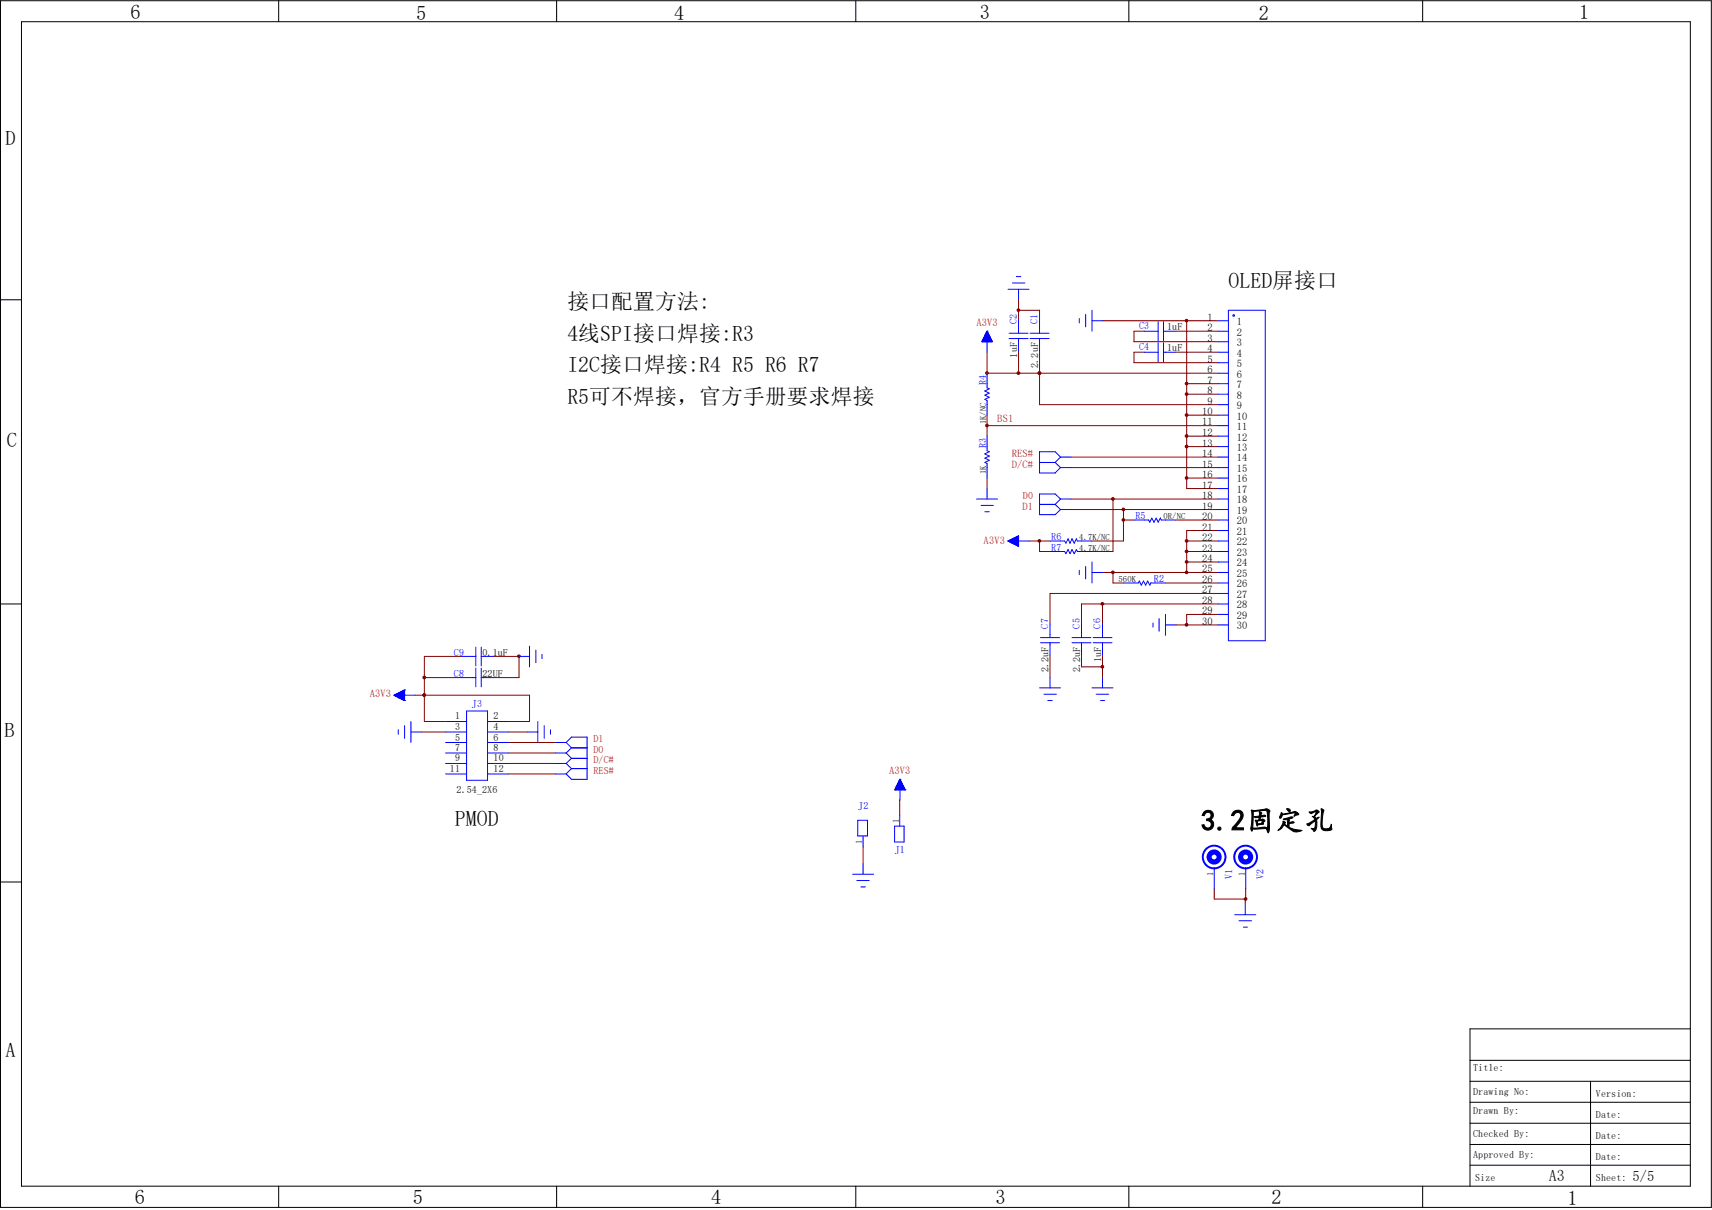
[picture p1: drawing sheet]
<svg xmlns="http://www.w3.org/2000/svg" width="297mm" height="210mm" viewBox="0 0 297 210" stroke-linecap="round" stroke-linejoin="round" font-family="sans-serif">
<g fill="none" stroke="#800000" stroke-width=".17">
<path d="M176.7 53.8h3.6v1.7M176.7 52v3.5M191.3 55.7h20M198.5 57.5h-1.8v1.8h14.6M204 57.5h7.3M205.9 55.7v29.1h5.4M171.2 64.8h.1M171.2 73.9h40.1M171.2 61.1v3.7M171.2 72.1v3.6M171.2 64.8h40.1M176.7 60.9v3.9"/>
<path d="M180.3 64.8h.1M180.3 60.9v9.3h31M185.8 79.3h25.5M198.5 61.1h-1.8v1.8h14.6M204 61.1h7.3M205.9 77.5h.1M205.9 75.7h5.4M205.9 68.4h5.4M205.9 72.1h5.4M205.9 66.6h5.4M205.9 77.5h5.4M171.2 83v1.8"/>
<path d="M178.5 93.9h3.7M180.3 93.9v1.8h1.9M185.8 81.2h25.5M185.8 86.6h25.5M185.8 88.4h25.5M191.3 99.4h20M193.1 86.6v9.1h-3.7M193.1 99.4v1.8h1.8M194.9 88.4v5.5h-5.5M194.9 90.3h1.8M204 90.3h7.3M205.9 83h5.4"/>
<path d="M205.9 97.5h5.4M205.9 95.7h5.4M205.9 93.9h5.4M211.3 92.1h-5.4v7.3M73.6 117.6h6.6M80.2 113.9h-6.6v11.3h3.7M85.6 113.9h4.4M90 113.9h.1M90 113.9v3.7h-4.4M182.2 113.7v3.9M187.6 113.7v2h3.7M191.3 104.8v3.5"/>
<path d="M191.3 113.7v3.9M202.2 101.2h9.1M204 108.5h7.3M211.3 106.6h-5.4v1.9M211.3 104.8h-23.7v3.5M211.3 103h-29.1v5.3M72 120.6h19.9v4.6h-3.7M73.1 127h4.2M73.6 120.6h.1M88.2 127h3.3M88.2 128.9h8.2M88.2 130.7h8.2"/>
<path d="M88.2 132.5h8.2M88.2 134.3h8.2M156.1 138.9v2.7M149.7 146.9v3M210.7 154.2v1.8h5.4v-1.8M216 156v.9"/>
</g>
<circle cx="216.1" cy="156" r=".23" fill="#800000"/>
<circle cx="216.1" cy="156" r=".23" fill="none" stroke="#800000" stroke-width=".17"/>
<circle cx="73.6" cy="120.6" r=".23" fill="#800000"/>
<circle cx="73.6" cy="120.6" r=".23" fill="none" stroke="#800000" stroke-width=".17"/>
<circle cx="205.8" cy="83" r=".23" fill="#800000"/>
<circle cx="205.8" cy="83" r=".23" fill="none" stroke="#800000" stroke-width=".17"/>
<circle cx="205.8" cy="97.5" r=".23" fill="#800000"/>
<circle cx="205.8" cy="97.5" r=".23" fill="none" stroke="#800000" stroke-width=".17"/>
<circle cx="205.8" cy="95.7" r=".23" fill="#800000"/>
<circle cx="205.8" cy="95.7" r=".23" fill="none" stroke="#800000" stroke-width=".17"/>
<circle cx="205.8" cy="93.9" r=".23" fill="#800000"/>
<circle cx="205.8" cy="93.9" r=".23" fill="none" stroke="#800000" stroke-width=".17"/>
<circle cx="205.8" cy="99.3" r=".23" fill="#800000"/>
<circle cx="205.8" cy="99.3" r=".23" fill="none" stroke="#800000" stroke-width=".17"/>
<circle cx="193.1" cy="99.3" r=".23" fill="#800000"/>
<circle cx="193.1" cy="99.3" r=".23" fill="none" stroke="#800000" stroke-width=".17"/>
<circle cx="205.8" cy="75.7" r=".23" fill="#800000"/>
<circle cx="205.8" cy="75.7" r=".23" fill="none" stroke="#800000" stroke-width=".17"/>
<circle cx="205.8" cy="72" r=".23" fill="#800000"/>
<circle cx="205.8" cy="72" r=".23" fill="none" stroke="#800000" stroke-width=".17"/>
<circle cx="205.8" cy="68.4" r=".23" fill="#800000"/>
<circle cx="205.8" cy="68.4" r=".23" fill="none" stroke="#800000" stroke-width=".17"/>
<circle cx="171.2" cy="73.9" r=".23" fill="#800000"/>
<circle cx="171.2" cy="73.9" r=".23" fill="none" stroke="#800000" stroke-width=".17"/>
<circle cx="176.7" cy="53.8" r=".23" fill="#800000"/>
<circle cx="176.7" cy="53.8" r=".23" fill="none" stroke="#800000" stroke-width=".17"/>
<circle cx="205.8" cy="66.6" r=".23" fill="#800000"/>
<circle cx="205.8" cy="66.6" r=".23" fill="none" stroke="#800000" stroke-width=".17"/>
<circle cx="205.8" cy="55.6" r=".23" fill="#800000"/>
<circle cx="205.8" cy="55.6" r=".23" fill="none" stroke="#800000" stroke-width=".17"/>
<circle cx="205.8" cy="108.4" r=".23" fill="#800000"/>
<circle cx="205.8" cy="108.4" r=".23" fill="none" stroke="#800000" stroke-width=".17"/>
<circle cx="171.2" cy="64.7" r=".23" fill="#800000"/>
<circle cx="171.2" cy="64.7" r=".23" fill="none" stroke="#800000" stroke-width=".17"/>
<circle cx="180.3" cy="64.7" r=".23" fill="#800000"/>
<circle cx="180.3" cy="64.7" r=".23" fill="none" stroke="#800000" stroke-width=".17"/>
<circle cx="176.7" cy="64.7" r=".23" fill="#800000"/>
<circle cx="176.7" cy="64.7" r=".23" fill="none" stroke="#800000" stroke-width=".17"/>
<circle cx="191.2" cy="104.8" r=".23" fill="#800000"/>
<circle cx="191.2" cy="104.8" r=".23" fill="none" stroke="#800000" stroke-width=".17"/>
<circle cx="191.2" cy="115.7" r=".23" fill="#800000"/>
<circle cx="191.2" cy="115.7" r=".23" fill="none" stroke="#800000" stroke-width=".17"/>
<circle cx="194.9" cy="88.4" r=".23" fill="#800000"/>
<circle cx="194.9" cy="88.4" r=".23" fill="none" stroke="#800000" stroke-width=".17"/>
<circle cx="193.1" cy="86.6" r=".23" fill="#800000"/>
<circle cx="193.1" cy="86.6" r=".23" fill="none" stroke="#800000" stroke-width=".17"/>
<circle cx="194.9" cy="90.2" r=".23" fill="#800000"/>
<circle cx="194.9" cy="90.2" r=".23" fill="none" stroke="#800000" stroke-width=".17"/>
<circle cx="180.3" cy="93.9" r=".23" fill="#800000"/>
<circle cx="180.3" cy="93.9" r=".23" fill="none" stroke="#800000" stroke-width=".17"/>
<circle cx="180.3" cy="64.7" r=".23" fill="#800000"/>
<circle cx="180.3" cy="64.7" r=".23" fill="none" stroke="#800000" stroke-width=".17"/>
<circle cx="205.8" cy="77.5" r=".23" fill="#800000"/>
<circle cx="205.8" cy="77.5" r=".23" fill="none" stroke="#800000" stroke-width=".17"/>
<circle cx="73.6" cy="120.6" r=".23" fill="#800000"/>
<circle cx="73.6" cy="120.6" r=".23" fill="none" stroke="#800000" stroke-width=".17"/>
<circle cx="73.6" cy="117.6" r=".23" fill="#800000"/>
<circle cx="73.6" cy="117.6" r=".23" fill="none" stroke="#800000" stroke-width=".17"/>
<circle cx="90" cy="113.9" r=".23" fill="#800000"/>
<circle cx="90" cy="113.9" r=".23" fill="none" stroke="#800000" stroke-width=".17"/>
<g fill="none" stroke="#00f" stroke-width=".34">
<circle cx="210.6" cy="148.7" r="1.97"/>
<circle cx="216.1" cy="148.7" r="1.97"/>
</g>
<g fill="none" stroke="#00f" stroke-width=".89">
<circle cx="210.6" cy="148.7" r=".87"/>
<circle cx="216.1" cy="148.7" r=".87"/>
</g>
<g fill="none" stroke="#00f" stroke-width=".17">
<path d="M170.3 59.3h1.8M170.3 59.2l1.8 .1M170.3 59.2v.1M170.4 59.1h1.7M170.4 59.1h1.6v.2M170.4 59.1v.2M170.5 59h1.5M170.5 58.9h1.5v.4M170.5 58.9v.4M170.6 58.8h1.4M170.6 58.8h1.3v.5M170.6 58.7h1.3"/>
<path d="M170.6 58.8v.5M170.7 58.6h1.1v.7M170.7 58.5h1v.8M170.7 58.5v.8M170.8 58.4h.9M170.8 58.3h.9v1M170.9 58.3h.7M170.9 58.2h.7v1.1M170.9 58.1v1.2M170.9 58.1h.7M170.9 58.1h.6v1.2M170.9 58v1.3"/>
<path d="M171 58h.5M171 57.9h.4v1.4M171 57.8v1.5M171.1 57.8h.3M171.1 57.7h.3v1.6M171.2 57.6h.1v1.7M171.2 57.5h.1M171.2 57.5v3.6M171.2 57.5l-.9 1.8M171.2 57.5l.9 1.8M171.3 57.6l-.1 1.7M171.4 57.7h-.3v1.6"/>
<path d="M171.8 58.6h-1.1v.7M174.9 50.2h3.6M175 57.8h3.4M175 58.8h3.4M175.6 49.1h2.2M176.3 48h.8M176.7 50.2v1.8M176.7 55.5v2.3M176.7 58.8v2.1M178.7 57.8h3.3M178.7 58.8h3.3M180.3 55.5v2.3"/>
<path d="M180.3 58.8v2.1M187.2 55.3v.7M188.3 54.6v2.1M189.4 55.7h1.9M189.4 53.8v3.7M198.5 57.5h2.4M200.9 55.8v3.3M200.9 59.5v3.3M201.8 57.5h2.2M201.8 55.8v3.3M201.8 59.5v3.3M211.3 55.7h1.8"/>
<path d="M211.3 57.5h1.8M211.3 59.3h1.8M213.1 53.8h6.4v57.4h-6.4zM171.2 64.8v2.5l.4 .2-.7 .4 .7 .3-.7 .4 .7 .4-.7 .3 .3 .2v2.6M171.2 75.7v2.5l.4 .2-.7 .4 .7 .4-.7 .3 .7 .4-.7 .4 .3 .1v2.6M184 79.3h1.8M184 79.3l-1-.9h-2.7v3.7h2.7l1-.9M184 79.3l-1 1M198.5 61.1h2.4M201.8 61.1h2.2M211.3 61.1h1.8M211.3 62.9h1.8"/>
<path d="M211.3 64.8h1.8M211.3 66.6h1.8M211.3 68.4h1.8M211.3 70.2h1.8M211.3 72.1h1.8M211.3 73.9h1.8M211.3 75.7h1.8M211.3 77.5h1.8M211.3 79.3h1.8M169.4 86.6h3.7M170.2 87.7h2.1M170.9 88.8h.7"/>
<path d="M171.2 84.8v1.8M174.9 93.9h.1M174.9 93.9h3.6M175 94h1.7M175 93.9h.1M175.1 93.8v.2h1.6M175.3 93.7v.4h1.4M175.4 94.2h1.3M175.4 93.6v.5M175.6 94.3h1.1M175.6 93.6v.6M175.7 94.4h1"/>
<path d="M175.7 93.5v.8M175.8 93.4v1M176 93.3v1.1M176 94.5h.7M176.3 93.2v1.4M176.4 93.1v1.6M176.4 94.7h.3M176.6 94.8h.1M176.6 93.1v1.6M176.7 93v1.8l-1.8-.9M176.7 93l-1.8 .9M176.7 93.2h-.4v1.4h.4"/>
<path d="M176.7 93.3h-.6v1.2h.6M176.7 93.4h-.8v1h.8M176.7 93.9h-1.7v.1M176.7 93.8h-1.5v.2M176.7 93.7h-1.4v.4M176.7 93.6h-1.2v.6M176.7 93.5h-1.1v.8M176.7 93.5h-.9v.9M176.7 93.3h-.6v1.2M176.7 93.1h-.2v1.6M176.7 93v1.8M180.3 80.3h2.7"/>
<path d="M180.3 87.5h2.7M182.2 93.9h2.5l.2 .4 .4-.8 .3 .8 .4-.8 .4 .8 .3-.8 .2 .4h2.5M182.2 95.7h2.5l.2 .4 .4-.7 .3 .7 .4-.7 .4 .7 .3-.7 .2 .3h2.5M183 80.3l1 .9M183 87.5l1 .9M184 81.2h1.8M184 86.6h1.8M184 88.4h1.8M184 86.6l-1-.9h-2.7v3.6h2.7l1-.9M184 86.6l-1 .9M187.2 99v.7M188.3 98.3v2.2"/>
<path d="M189.4 99.4h1.9M189.4 97.5v3.7M196.7 90.3h2.6l.2 .3 .3-.7 .4 .7 .4-.7 .3 .7 .4-.7 .2 .4h2.5M211.3 81.2h1.8M211.3 83h1.8M211.3 84.8h1.8M211.3 86.6h1.8M211.3 88.4h1.8M211.3 90.3h1.8M211.3 92.1h1.8M211.3 93.9h1.8M211.3 95.7h1.8"/>
<path d="M211.3 97.5h1.8M211.3 99.4h1.8M69.7 120v1.4h.5M69.8 120h.4M69.8 119.9v1.5M69.8 119.9v1.6h.4M70.1 119.8v1.7M70.1 119.8v1.8M70.2 119.8h.1M70.2 119.8v1.8M70.2 119.8l-1.8 .8M70.2 119.8h-.2v1.7h.2"/>
<path d="M70.2 119.9h-.3v1.6M80.2 117.6h2.3M80.2 113.9h2.3M82.5 112.3v3.3M82.5 116v3.2M83.5 117.6h2.1M83.5 112.3v3.3M83.5 116v3.2M83.5 113.9h2.1M90 113.9h1.9M91.9 112.1v3.6M93 112.8v2.2"/>
<path d="M94 113.6v.7M180.3 119.4h3.7M180.5 110.7h3.3M180.5 111.5h3.3M182.2 108.3v2.4M182.2 111.5v2.2M182.2 117.6v1.8M186 110.7h3.3M186 111.5h3.3M187.6 108.3v2.4M187.6 111.5v2.2M189.4 119.4h3.7"/>
<path d="M189.7 110.7h3.2M189.7 111.5h3.2M191.3 108.3v2.4M191.3 111.5v2.2M191.3 117.6v1.8M194.9 101.2h2.6l.2-.4 .3 .8 .4-.8 .4 .8 .3-.8 .4 .8 .1-.4h2.6M200 108.1v.7M201.1 107.4v2.2M202.2 108.5h1.8M202.2 106.6v3.7M211.3 101.2h1.8M211.3 103h1.8"/>
<path d="M211.3 104.8h1.8M211.3 106.6h1.8M211.3 108.5h1.8M68.4 120.6h3.6M68.4 120.6l1.8 1M68.4 120.7h1.8M68.4 120.6v.1M68.5 120.8h1.7M68.5 120.6v.1M68.5 120.6v.2M68.6 120.6h1.6M68.6 120.5v.3"/>
<path d="M68.7 120.5v.4h1.5M68.7 120.5h1.5M68.7 120.4v.5M68.8 120.9h1.4M68.8 120.4v.5M68.9 120.4h1.3M68.9 121h1.3M68.9 120.4v.5M69 120.3v.7M69.1 121.1h1.1M69.1 126.7v.7M69.1 120.3v.8"/>
<path d="M69.2 120.3h1M69.2 120.2v.9M69.3 120.2v1h.9M69.3 120.2h.9M69.3 120.1v1.1M69.5 120.1v1.1M69.6 120.1v1.2h.6M69.6 120.1h.6M69.6 120v1.3M70.2 121.6h.1M70.2 125.9v2.2M70.2 120.1h-.8v1.1h.8"/>
<path d="M70.2 120.4h-1.2v.6M71.3 127h1.8M71.3 125.2v3.7M77.3 125.2h3.6M77.3 127h3.6M77.3 128.9h3.6M77.3 130.7h3.6M77.3 132.5h3.6M77.3 134.3h3.6M80.9 123.4h3.7v12h-3.7zM84.6 125.2h3.6M84.6 127h3.6"/>
<path d="M84.6 128.9h3.6M84.6 130.7h3.6M84.6 132.5h3.6M84.6 134.3h3.6M91.5 127h1.8M93.3 125.2v3.7M94.4 125.9v2.2M95.5 126.7v.7M96.4 128.9h1.8M96.4 130.7h1.8M96.4 132.5h1.8M96.4 134.3h1.8"/>
<path d="M98.2 128.9l.9 .9M98.2 128.9l.9-1h2.8v7.4h-2.8l-.9-1M98.2 130.7l.9 .9M98.2 132.5l.9 .9M99.1 129.8h2.8M99.1 131.6h2.8M99.1 129.8l-.9 .9M99.1 133.4h2.8M99.1 131.6l-.9 .9M99.1 133.4l-.9 .9M155.2 137.1h.1M155.2 137.1h1.8"/>
<path d="M155.2 137h1.8M155.3 136.9h1.7M155.4 136.8h1.5M155.4 136.7v.4M155.4 136.7h1.4M155.4 136.6v.5M155.5 136.6h1.3M155.5 136.5h1.3M155.5 136.4v.7M155.6 136.4h1.1M155.6 136.3v.8M155.6 136.3h1"/>
<path d="M155.7 136.2h.9M155.7 136.1v1M155.7 136.1h.9M155.7 136.1h.8M155.7 136h.8v1.1M155.7 136v1.1M155.8 135.9h.7M155.8 135.8h.6M155.8 135.8v1.3M155.9 135.8h.5v1.3M155.9 135.7v1.4M155.9 135.7h.4"/>
<path d="M156 135.6h.3M156 135.5v1.6M156 135.5h.3M156 135.4v1.7M156.1 135.3v1.8M156.1 135.4h.1M156.1 135.3h.1M156.1 135.3v3.6M156.1 135.3l-.9 1.8M156.1 135.3l.9 1.8M156.2 135.3v1.8M156.3 135.5v1.6"/>
<path d="M156.3 135.6v1.5M156.5 135.9v1.2M156.6 136.2v.9M156.7 136.3v.8M156.8 136.5v.6M156.8 136.6v.5M156.9 136.8v.3M156.9 136.9h-1.6v.2M157 136.9v.2M157 137.1h.1M181.1 120.5h2.2M181.8 121.6h.7"/>
<path d="M190.2 120.5h2.2M190.9 121.6h.7M147.9 151.7h3.7M148.6 152.8h2.2M148.8 142.4h1.7v2.7h-1.7zM149.4 153.9h.7M149.7 145.1v1.8M149.7 149.9v1.8M155.2 143.4h1.6v2.7h-1.6zM156.1 141.6v1.8M210.7 150.6v3.6M214.2 158.8h3.6"/>
<path d="M214.9 159.8h2.2M216 156.9v1.9M216.1 150.6v3.6M215.7 160.9h.7"/>
<circle cx="214" cy="54.8" r=".15"/>
</g>
<g fill="none" stroke="#000" stroke-width=".17">
<path d="M.1 .1h296.8v209.5h-296.8zM3.7 3.8h289.5v202.1h-289.5zM48.3 .1v3.7M96.6 .1v3.7M148.5 .1v3.7M195.8 .1v3.7M246.8 .1v3.7M.1 52h3.6M.1 104.8h3.6M.1 153.1h3.6M293.2 178.6h-38.2v27.3M255 184h38.2"/>
<path d="M255 187.7h38.2M255 191.3h38.2M255 194.9h38.2M255 198.6h38.2M275.9 187.7v18.2M48.3 205.9v3.7M96.6 205.9v3.7M148.5 205.9v3.7M195.8 205.9v3.7M246.8 205.9v3.7M255 202.2h38.2"/>
</g>
<text font-size="5" x="208.3" y="144.1">3.2固定孔</text>
<g font-size="3.8">
<text x="98.4" y="53.6">接口配置方法:</text>
<text x="213.1" y="50">OLED屏接口</text>
<text x="98.4" y="59.1">4线SPI接口焊接:R3</text>
<text x="98.4" y="64.6">I2C接口焊接:R4 R5 R6 R7</text>
<text x="98.4" y="70.1">R5可不焊接，官方手册要求焊接</text>
<text x="78.9" y="143.4">PMOD</text>
</g>
<g font-size="3.5">
<text x="22.6" y="3.2">6</text>
<text x="72.2" y="3.4">5</text>
<text x="117" y="3.4">4</text>
<text x="170" y="3.2">3</text>
<text x="218.4" y="3.4">2</text>
<text x="273.9" y="3.2">1</text>
<text x="1" y="25.2">D</text>
<text x="1.2" y="77.5">C</text>
<text x=".8" y="127.9">B</text>
<text x="1" y="183.5">A</text>
<text x="23.4" y="209">6</text>
<text x="71.6" y="209">5</text>
<text x="123.4" y="209">4</text>
<text x="172.7" y="209">3</text>
<text x="220.6" y="209">2</text>
<text x="271.9" y="209.2">1</text>
</g>
<text font-size="2.8" x="268.7" y="205">A3</text>
<text font-size="2.5" x="283.2" y="205">5/5</text>
<g font-size="1.8" fill="#f00">
<text x="169.4" y="56.6">A3V3</text>
<text x="173" y="73.3">BS1</text>
<text x="175.5" y="81.2">D/C#</text>
<text x="175.5" y="79.3">RES#</text>
<text x="177.4" y="88.4">D1</text>
<text x="170.6" y="94.4">A3V3</text>
<text x="64.1" y="121">A3V3</text>
<text x="154.3" y="134.3">A3V3</text>
</g>
<g font-size="1.8">
<text x="209.5" y="55.7">1</text>
<text x="209.5" y="57.5">2</text>
<text x="209.5" y="59.3">3</text>
<text x="214.6" y="56.4">1</text>
<text x="214.6" y="58.3">2</text>
<text x="209.5" y="61.1">4</text>
<text x="209.5" y="62.9">5</text>
<text x="209.5" y="64.8">6</text>
<text x="214.6" y="60.1">3</text>
<text x="214.6" y="61.9">4</text>
<text x="214.6" y="63.7">5</text>
<text x="214.6" y="65.5">6</text>
<text x="209.5" y="66.6">7</text>
<text x="209.5" y="68.4">8</text>
<text x="209.5" y="70.2">9</text>
<text x="214.6" y="67.4">7</text>
<text x="214.6" y="69.2">8</text>
<text x="214.6" y="71">9</text>
<text x="208.5" y="72.1">10</text>
<text x="208.5" y="73.7">11</text>
<text x="208.5" y="75.7">12</text>
<text x="208.5" y="77.5">13</text>
<text x="214.6" y="72.8">10</text>
<text x="214.6" y="74.6">11</text>
<text x="214.6" y="76.5">12</text>
<text x="208.5" y="79.3">14</text>
<text x="208.5" y="81.2">15</text>
<text x="208.5" y="83">16</text>
<text x="214.6" y="78.3">13</text>
<text x="214.6" y="80.1">14</text>
<text x="214.6" y="81.9">15</text>
<text x="214.6" y="83.7">16</text>
<text x="208.5" y="84.8">17</text>
<text x="208.5" y="86.6">18</text>
<text x="208.5" y="88.4">19</text>
<text x="214.6" y="85.6">17</text>
<text x="214.6" y="87.4">18</text>
<text x="214.6" y="89.2">19</text>
<text x="208.5" y="90.3">20</text>
<text x="208.5" y="92.1">21</text>
<text x="208.5" y="93.9">22</text>
<text x="208.5" y="95.7">23</text>
<text x="214.6" y="91">20</text>
<text x="214.6" y="92.8">21</text>
<text x="214.6" y="94.7">22</text>
<text x="208.5" y="97.5">24</text>
<text x="208.5" y="99.4">25</text>
<text x="208.5" y="101.2">26</text>
<text x="214.6" y="96.5">23</text>
<text x="214.6" y="98.3">24</text>
<text x="214.6" y="100.1">25</text>
<text x="214.6" y="101.9">26</text>
<text x="208.5" y="103">27</text>
<text x="208.5" y="104.8">28</text>
<text x="208.5" y="106.6">29</text>
<text x="214.6" y="103.8">27</text>
<text x="214.6" y="105.6">28</text>
<text x="214.6" y="107.4">29</text>
<text x="208.5" y="108.5">30</text>
<text x="214.6" y="109.2">30</text>
</g>
<g font-size="1.7" fill="#00f">
<text x="176.4" y="56.3" transform="rotate(-90 176.4 56.3)">C2</text>
<text x="180" y="56.3" transform="rotate(-90 180 56.3)">C1</text>
<text x="197.6" y="57.2">C3</text>
<text x="197.6" y="60.8">C4</text>
<text x="171.1" y="66.8" transform="rotate(-90 171.1 66.8)">R4</text>
<text x="171.1" y="77.7" transform="rotate(-90 171.1 77.7)">R3</text>
<text x="182.4" y="93.7">R6</text>
<text x="182.4" y="95.5">R7</text>
<text x="197" y="90.1">R5</text>
<text x="200.2" y="101">R2</text>
<text x="78.7" y="113.8">C9</text>
<text x="181.9" y="109.1" transform="rotate(-90 181.9 109.1)">C7</text>
<text x="187.3" y="109.1" transform="rotate(-90 187.3 109.1)">C5</text>
<text x="190.9" y="109.1" transform="rotate(-90 190.9 109.1)">C6</text>
<text x="78.7" y="117.4">C8</text>
<text x="81.9" y="122.7">J3</text>
<text x="148.9" y="140.3">J2</text>
<text x="155.2" y="148">J1</text>
<text x="213.7" y="152.6" transform="rotate(-90 213.7 152.6)">V1</text>
<text x="219.2" y="152.6" transform="rotate(-90 219.2 152.6)">V2</text>
</g>
<g font-size="1.7">
<text x="202.5" y="57.2">1uF</text>
<text x="176.4" y="62.1" transform="rotate(-90 176.4 62.1)">1uF</text>
<text x="180.1" y="63.8" transform="rotate(-90 180.1 63.8)">2.2uF</text>
<text x="202.5" y="60.9">1uF</text>
<text x="83.7" y="113.8">0.1uF</text>
<text x="83.7" y="117.4">22UF</text>
<text x="181.9" y="116.7" transform="rotate(-90 181.9 116.7)">2.2uF</text>
<text x="187.4" y="116.7" transform="rotate(-90 187.4 116.7)">2.2uF</text>
<text x="191" y="114.9" transform="rotate(-90 191 114.9)">1uF</text>
<text x="79" y="124.8">1</text>
<text x="85.6" y="124.8">2</text>
<text x="79" y="126.7">3</text>
<text x="79" y="128.5">5</text>
<text x="79" y="130.3">7</text>
<text x="85.6" y="126.7">4</text>
<text x="85.6" y="128.5">6</text>
<text x="85.6" y="130.3">8</text>
<text x="78.1" y="134">11</text>
<text x="79" y="132.1">9</text>
<text x="79.2" y="137.6">2.54_2X6</text>
<text x="85.6" y="132.1">10</text>
<text x="85.6" y="134">12</text>
<text x="255.6" y="185.8">Title:</text>
<text x="255.6" y="190">Drawing No:</text>
<text x="276.9" y="190.4">Version:</text>
<text x="255.6" y="197.3">Checked By:</text>
<text x="255.6" y="193.3">Drawn By:</text>
<text x="276.9" y="197.7">Date:</text>
<text x="276.9" y="194.1">Date:</text>
<text x="255.6" y="201">Approved By:</text>
<text x="276.9" y="201.3">Date:</text>
<text x="255.9" y="205">Size</text>
<text x="276.9" y="205">Sheet:</text>
</g>
<g font-size="1.7" fill="#f00">
<text x="177.5" y="86.6">D0</text>
<text x="103" y="128.9">D1</text>
<text x="103" y="130.7">D0</text>
<text x="103" y="132.5">D/C#</text>
<text x="103" y="134.3">RES#</text>
</g>
<g font-size="1.5">
<text x="171.1" y="73.7" transform="rotate(-90 171.1 73.7)">1K/NC</text>
<text x="171.1" y="82.3" transform="rotate(-90 171.1 82.3)">1K</text>
<text x="187.2" y="93.7">4.7K/NC</text>
<text x="187.2" y="95.5">4.7K/NC</text>
<text x="201.8" y="90.1">0R/NC</text>
<text x="194.1" y="101">560K</text>
<text x="155.9" y="142.9" transform="rotate(-90 155.9 142.9)">1</text>
<text x="149.5" y="146.4" transform="rotate(-90 149.5 146.4)">1</text>
<text x="210.5" y="152.1" transform="rotate(-90 210.5 152.1)">1</text>
<text x="215.9" y="152.1" transform="rotate(-90 215.9 152.1)">1</text>
</g>
</svg>
